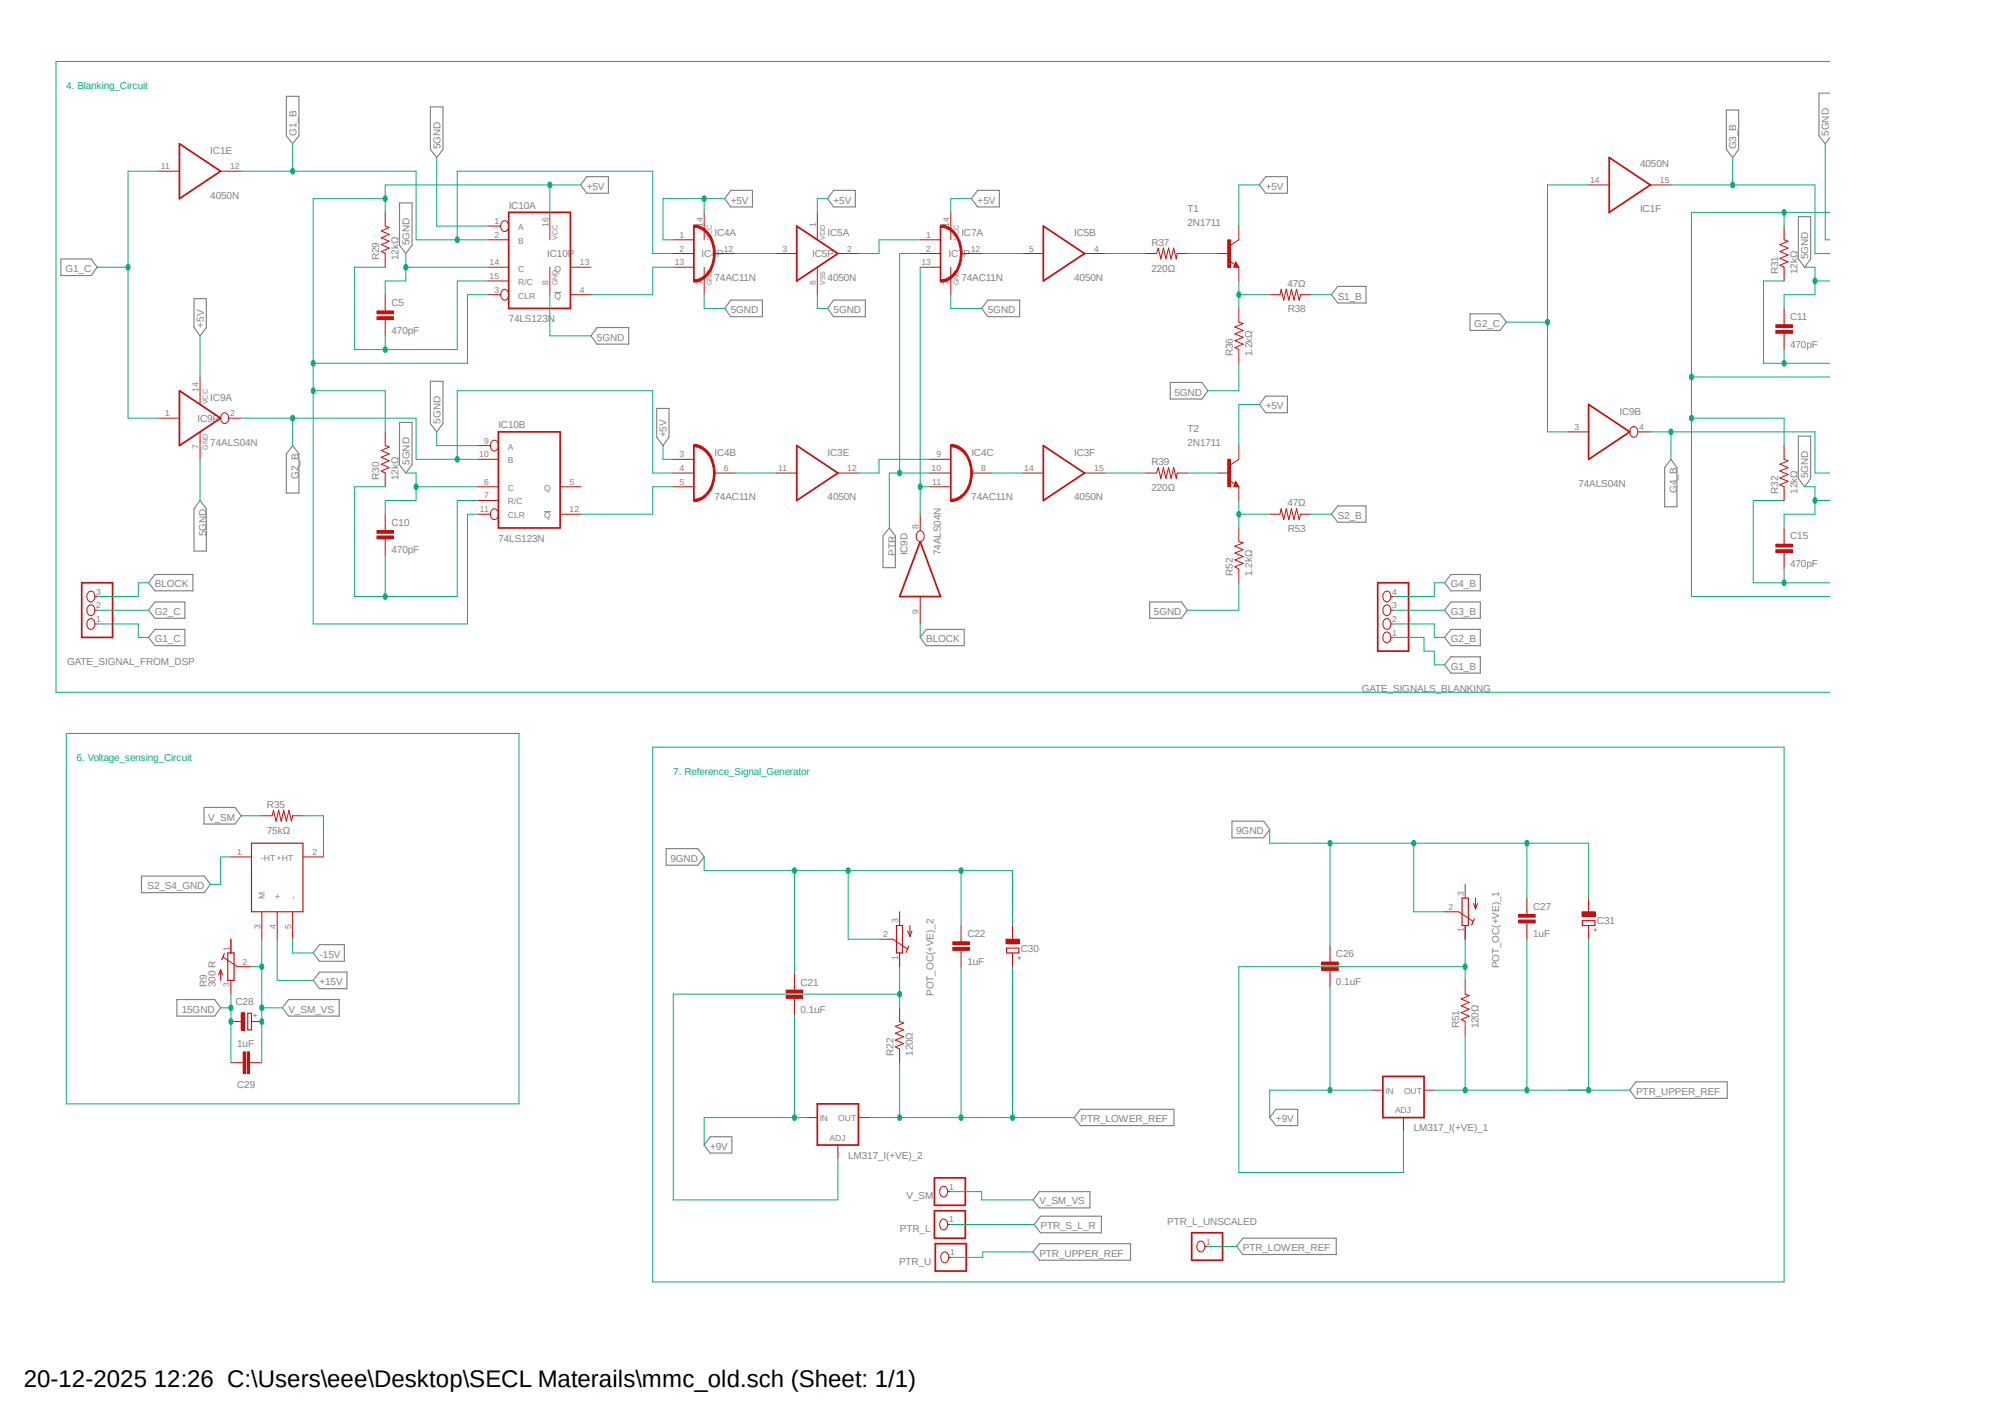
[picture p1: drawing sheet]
<svg xmlns="http://www.w3.org/2000/svg" width="297mm" height="210mm" viewBox="0 0 297 210" stroke-linecap="round" stroke-linejoin="round" font-family="sans-serif">
<path d="M3.5 3.5l267.5 197.2M271 3.5l-267.5 197.2" fill="none" stroke="#fff" stroke-width=".15"/>
<path d="M82.1 43.3h1M80.6 75.8h1" fill="none" stroke="#808080" stroke-width=".15"/>
<g fill="none" stroke="#808080" stroke-width=".17">
<path d="M42.4 14.3h1.9v5.8l-1 1.2-.9-1.2zM63.8 15.8h1.8v6.3l-.9 1.2-.9-1.2zM255.7 16.3h1.9v5.8l-.9 1.2-1-1.2zM271.1 13.8h-1.6v6.3l.9 1.2 .7-.9M9 38.4h4.5l.9 1.2-.9 1.2h-4.5zM59.2 30.1h1.8v6.2l-.9 1.2-.9-1.2zM86.9 26.2h3.2v2.4h-3.2l-.9-1.2zM108.2 28.2h3.3v2.4h-3.3l-.8-1.2zM123.5 28.2h3.2v2.4h-3.2l-.9-1.2zM144.8 28.2h3.2v2.4h-3.2l-.9-1.2zM187.5 26.2h3.2v2.4h-3.2l-.9-1.2zM266.4 32.1h1.8v6.3l-.9 1.2-.9-1.2z"/>
<path d="M28.7 44.2h1.9v4.3l-1 1.2-.9-1.2zM63.8 56.5h1.8v6.2l-.9 1.3-.9-1.3zM88.4 48.5h4.7v2.5h-4.7l-.9-1.3zM108.2 44.4h4.7v2.5h-4.7l-.8-1.2zM123.5 44.4h4.7v2.5h-4.7l-.9-1.2zM146.3 44.4h4.7v2.5h-4.7l-.9-1.2zM173.4 56.6h4.7l.8 1.3-.8 1.2h-4.7zM187.5 58.7h3.2v2.4h-3.2l-.9-1.2zM198.2 42.4h4.2v2.5h-4.2l-1-1.3zM217.8 46.5h4.4l.9 1.2-.9 1.2h-4.4zM29.6 74.1l1 1.3v6.2h-1.9v-6.2zM43.3 66l1 1.2v5.8h-1.9v-5.8z"/>
<path d="M59.2 62.6h1.8v6.2l-.9 1.3-.9-1.3zM97.3 60.5h1.8v4.3l-.9 1.2-.9-1.2zM131.7 78.2l.9 1.2v4.7h-1.8v-4.7zM198.2 74.9h4.2v2.4h-4.2l-1-1.1zM247.5 68l.9 1.3v5.8h-1.8v-5.8zM266.4 64.6h1.8v6.3l-.9 1.2-.9-1.2zM22.9 89.2h4.5v2.4h-4.5l-.9-1.2zM22.9 93.2h4.5v2.4h-4.5l-.9-1.2zM22.9 85.1h5.7v2.4h-5.7l-.9-1.2zM137.2 93.2h5.6v2.4h-5.6l-.9-1.2zM170.3 89.2h4.7l.9 1.2-.9 1.2h-4.7zM214.9 89.2h4.4v2.4h-4.4l-.9-1.2z"/>
<path d="M214.9 93.2h4.4v2.4h-4.4l-.9-1.2zM214.9 85.1h4.4v2.4h-4.4l-.9-1.2zM214.9 97.3h4.4v2.4h-4.4l-.9-1.2zM30.2 119.6h4.6l.9 1.2-.9 1.2h-4.6zM21 129.8h9.3l.9 1.2-.9 1.2h-9.3zM47.3 139.9h3.7v2.5h-3.7l-.9-1.3zM98.7 125.7h4.7l.9 1.2-.9 1.2h-4.7zM182.5 121.6h4.7l.9 1.3-.9 1.2h-4.7zM26.2 148h5.6l.9 1.3-.9 1.2h-5.6zM42.8 148h7.4v2.5h-7.4l-1-1.2zM47.3 144h4.1v2.4h-4.1l-.9-1.2zM105.2 168.4h3.2v2.4h-3.2l-.9-1.2z"/>
<path d="M154 176.5h7.5v2.4h-7.5l-1-1.2zM160.1 164.3h13.8v2.4h-13.8l-1-1.2zM189 164.3h3.2v2.4h-3.2l-.9-1.2zM242.3 160.2h13.6v2.5h-13.6l-.9-1.2zM154 184.2h13.5v2.4h-13.5l-1-1.2zM154.1 180.1h9.1v2.5h-9.1l-.9-1.2zM184.1 183.4h13.9v2.4h-13.9l-.9-1.2z"/>
</g>
<g fill="none" stroke="#c90d0c" stroke-width=".15">
<path d="M57.1 31.5v2l.6 .2-1.2 .5 1.2 .5-1.2 .5 1.2 .5-1.2 .5 1.2 .5-1.2 .6 .6 .2v2.1M72.3 39.6h3.1M72.3 33.5h1.9M72.3 35.5h3.1M74.3 32.9a.59 .59 0 0 1 .8-.1 .59 .59 0 0 1 .3 .7 .62 .62 0 0 1-.6 .8 .62 .62 0 0 1-.6-.8zM81.4 31.5v4M81.4 39.6v4M84.5 39.6h3M169.8 37.5h1.5l.3-.8 .4 1.7 .3-1.7 .4 1.7 .4-1.7 .4 1.7 .4-1.7 .3 1.7 .2-.9h1.5M180.5 37.5h1.5M181.9 35.5h.4v4.1h-.4zM182.2 38.7l.7 .5"/>
<path d="M183 38.8l.5 .8h-.7zM183.5 33.5v2l-1.2 .8M183.5 39.6v2M264.3 33.5v2l.6 .2-1.2 .5 1.2 .5-1.2 .6 1.2 .5-1.2 .5 1.2 .5-1.2 .5 .6 .3v2M29.6 55.8v4.1M55.8 46.9h2.5v.4h-2.5zM55.8 46.1h2.5v.4h-2.5zM57.1 43.6v2.5M57.1 47.3v2.4M72.3 43.6h1.9M72.3 41.6h3.1M74.3 43.1a.59 .59 0 0 1 .8-.2 .59 .59 0 0 1 .3 .7 .62 .62 0 0 1-.6 .9 .62 .62 0 0 1-.6-.9z"/>
<path d="M84.5 43.6h3M183.5 45.7v2l.6 .2-1.2 .5 1.2 .5-1.2 .5 1.2 .6-1.2 .5 1.2 .5-1.2 .5 .6 .3v2M188.1 43.6h1.5l.2-.8 .4 1.6 .3-1.6 .4 1.6 .4-1.6 .4 1.6 .4-1.6 .3 1.6 .3-.8h1.5M263.1 48.9h2.4v.5h-2.4zM263.1 48.1h2.4v.4h-2.4zM264.3 45.7v2.4M264.3 49.3v2.5M23.5 61.9h3.1M29.6 64v4M32.9 61.4a.59 .59 0 0 1 .7-.2 .59 .59 0 0 1 .3 .7 .62 .62 0 0 1-.6 .8 .62 .62 0 0 1-.6-.8zM33.9 61.9h1.8M55.8 79.4h2.5v.4h-2.5z"/>
<path d="M55.8 78.6h2.5v.4h-2.5zM57.1 64v2l.6 .2-1.2 .5 1.2 .5-1.2 .5 1.2 .5-1.2 .5 1.2 .6-1.2 .5 .6 .3v2M57.1 76.2v2.4M57.1 79.8v2.5M70.8 76.2h1.8M70.8 72.1h3M70.8 66h1.8M70.8 68h3M70.8 74.1h3M72.8 65.4a.59 .59 0 0 1 .8-.1 .59 .59 0 0 1 .2 .7 .62 .62 0 0 1-.6 .8 .62 .62 0 0 1-.6-.8zM72.8 75.6a.59 .59 0 0 1 .8-.1 .59 .59 0 0 1 .2 .7 .62 .62 0 0 1-.6 .8 .62 .62 0 0 1-.6-.8zM83 76.2h3"/>
<path d="M83 72.1h3M135.9 78.9a.59 .59 0 0 1 .7-.2 .59 .59 0 0 1 .3 .7 .62 .62 0 0 1-.6 .8 .62 .62 0 0 1-.6-.8zM136.3 76.2v2.4M169.8 70.1h1.5l.3-.8 .4 1.6 .3-1.6 .4 1.6 .4-1.6 .4 1.6 .4-1.6 .3 1.6 .2-.8h1.5M180.5 70.1h1.5M181.9 68h.4v4.1h-.4zM182.2 71.2l.7 .5M183 71.3l.5 .8h-.7zM183.5 66v2l-1.2 .8M183.5 72.1v2M183.5 78.2v2l.6 .2-1.2 .5 1.2 .5-1.2 .5 1.2 .5-1.2 .5 1.2 .5-1.2 .5 .6 .4v2M188.1 76.2h1.5l.2-.8 .4 1.6 .3-1.6 .4 1.6 .4-1.6 .4 1.6 .4-1.6 .3 1.6 .3-.8h1.5"/>
<path d="M232.3 64h3M241.6 63.4a.59 .59 0 0 1 .7-.1 .59 .59 0 0 1 .3 .7 .62 .62 0 0 1-.6 .8 .62 .62 0 0 1-.6-.8zM242.6 64h1.9M264.3 66v2l.6 .2-1.2 .5 1.2 .6-1.2 .5 1.2 .5-1.2 .5 1.2 .5-1.2 .5 .6 .3v2M264.3 78.2v2.4M136.3 88.3v4.1M263.1 81.4h2.4v.4h-2.4zM263.1 80.6h2.4v.4h-2.4zM264.3 81.8v2.5M34.2 126.9h3.1M34.2 139.1v2M38.8 135v4.1"/>
<path d="M41.1 135v4.1M43.3 135v4.1M44.9 126.9h3M214 135h2.1l2.1 1.4M217 131v2M217 137.1v2M218.3 133.8l.3 .8M218.6 133v1.6M218.9 133.8l-.3 .8M225 136.3h2.4v.4h-2.4zM225 135.4h2.4v.4h-2.4zM226.2 133v2.5"/>
<path d="M226.2 136.7v2.4M32.7 143.6v1.6M32.7 143.6l-.3 .8M32.7 143.6l.3 .8M33.1 141.8l2.1 1.4h2.1M34.2 145.2v2M195.8 143.3h2.4v.4h-2.4zM195.8 142.5h2.4v.4h-2.4zM197 140.1v2.4M197 143.7v2.4M217 145.2v2l.6 .2-1.1 .6 1.1 .5-1.1 .5 1.1 .5-1.1 .5 1.1 .5-1.1 .5 .5 .3v2M203.3 161.5h1.6"/>
<path d="M207.9 165.5v2.1M210.9 161.5h1.6"/>
</g>
<path d="M183 39.2l.1 .2h-.2l.1-.4 .4 .5h-.5M183 71.7l.1 .2h-.2l.1-.4 .4 .5h-.5M37.3 124.9h7.6v10.1h-7.6zM216.6 133h.9v4.1h-.9zM218.4 136.1l-.4 .9M33.2 141.2l-.3 1M33.7 141.1h1v4.1h-1z" fill="none" stroke="#c90d0c" stroke-width=".17"/>
<g fill="none" stroke="#c90d0c" stroke-width=".42">
<path d="M182.1 35.5v4.1M55.8 47.1h2.5M55.8 46.3h2.5M263.1 49.1h2.4M263.1 48.3h2.4M55.8 79.6h2.5M55.8 78.8h2.5M182.1 68v4.1M263.1 81.6h2.4M263.1 80.8h2.4M225 136.5h2.4M225 135.6h2.4"/>
<path d="M195.8 143.5h2.4M195.8 142.7h2.4"/>
</g>
<path d="M75.4 31.5h9.1v14.2h-9.1zM102.8 33.5v8.1M26.6 57.9l6.1 4-6.1 4.1zM235.3 59.9l6.1 4.1-6.1 4zM73.8 64h9.2v14.2h-9.2zM136.3 80.2l3 8.1h-6zM204.9 159.4h6v6.1h-6z" fill="none" stroke="#c90d0c" stroke-width=".25"/>
<path d="M102.8 33.3a3.2 3.2 0 0 1 2.9 2.5 5.1 5.1 0 0 1-1.3 5.4l-.6 .4-.7 .2h-.3v-.4a3.2 3.2 0 0 0 2.8-3 4.4 4.4 0 0 0-1.5-4.4l-.7-.3h-.6z" fill-rule="evenodd" fill="#c90d0c"/>
<path d="M99.7 35.5h3.1M99.7 37.5h3.1M99.7 39.6h3.1M102.8 33.3a3.2 3.2 0 0 1 2.9 2.5 5.1 5.1 0 0 1-1.3 5.4l-.6 .4-.7 .2h-.3v-.4a3.2 3.2 0 0 0 2.8-3 4.4 4.4 0 0 0-1.5-4.4l-.7-.3h-.6zM105.8 37.5h3.1" fill="none" stroke="#c90d0c" stroke-width=".15"/>
<path d="M102.8 66v8.1" fill="none" stroke="#c90d0c" stroke-width=".25"/>
<path d="M102.8 65.8a3.2 3.2 0 0 1 2.9 2.5 5.1 5.1 0 0 1-1.3 5.4l-1.3 .6h-.3v-.3a3.2 3.2 0 0 0 2.8-3.1 4.4 4.4 0 0 0-1.5-4.4l-.7-.2-.6-.1z" fill-rule="evenodd" fill="#c90d0c"/>
<path d="M99.7 68h3.1M99.7 70.1h3.1M99.7 72.1h3.1M102.8 65.8a3.2 3.2 0 0 1 2.9 2.5 5.1 5.1 0 0 1-1.3 5.4l-1.3 .6h-.3v-.3a3.2 3.2 0 0 0 2.8-3.1 4.4 4.4 0 0 0-1.5-4.4l-.7-.2-.6-.1zM105.8 70.1h3.1" fill="none" stroke="#c90d0c" stroke-width=".15"/>
<path d="M140.8 66v8.1" fill="none" stroke="#c90d0c" stroke-width=".25"/>
<path d="M140.8 65.8a3.2 3.2 0 0 1 3 2.5 5.1 5.1 0 0 1-1.3 5.4l-.6 .4-.7 .2h-.4v-.3a3.2 3.2 0 0 0 2.9-3.1 4.3 4.3 0 0 0-1.6-4.4l-.6-.2-.7-.1z" fill-rule="evenodd" fill="#c90d0c"/>
<path d="M137.8 68h3M137.8 70.1h3M137.8 72.1h3M140.8 65.8a3.2 3.2 0 0 1 3 2.5 5.1 5.1 0 0 1-1.3 5.4l-.6 .4-.7 .2h-.4v-.3a3.2 3.2 0 0 0 2.9-3.1 4.3 4.3 0 0 0-1.6-4.4l-.6-.2-.7-.1zM143.9 70.1h3" fill="none" stroke="#c90d0c" stroke-width=".15"/>
<path d="M139.3 33.5v8.1" fill="none" stroke="#c90d0c" stroke-width=".25"/>
<path d="M139.3 33.3a3.2 3.2 0 0 1 2.9 2.5 5.1 5.1 0 0 1-1.3 5.4l-.6 .4-.6 .2h-.4v-.4a3.2 3.2 0 0 0 2.9-3 4.3 4.3 0 0 0-1.6-4.4l-.6-.3h-.7z" fill-rule="evenodd" fill="#c90d0c"/>
<g fill="none" stroke="#c90d0c" stroke-width=".15">
<path d="M23.5 25.4h3.1M32.7 25.4h3M104.3 31.5v4M104.3 39.6v4M115 37.5h3M121.1 31.5v4M121.1 39.6v4M124.1 37.5h3.1M136.3 35.5h3M136.3 37.5h3M136.3 39.6h3M139.3 33.3a3.2 3.2 0 0 1 2.9 2.5 5.1 5.1 0 0 1-1.3 5.4l-.6 .4-.6 .2h-.4v-.4a3.2 3.2 0 0 0 2.9-3 4.3 4.3 0 0 0-1.6-4.4l-.6-.3h-.7z"/>
<path d="M140.8 31.5v4M140.8 39.6v4M142.4 37.5h3M151.5 37.5h3.1M160.7 37.5h3M235.3 27.4h3.1M244.5 27.4h3M115 70.1h3M124.1 70.1h3.1M151.5 70.1h3.1M160.7 70.1h3M13 91.9a.59 .59 0 0 1 .8-.2 .59 .59 0 0 1 .3 .7 .62 .62 0 0 1-.6 .8 .62 .62 0 0 1-.6-.8z"/>
<path d="M13 89.8a.59 .59 0 0 1 .8-.1 .59 .59 0 0 1 .3 .7 .62 .62 0 0 1-.6 .8 .62 .62 0 0 1-.6-.8zM13 87.8a.59 .59 0 0 1 .8-.2 .59 .59 0 0 1 .3 .7 .62 .62 0 0 1-.6 .9 .62 .62 0 0 1-.6-.9zM14.1 92.4h.3M14.1 90.4h.3M14.1 88.3h.3M205 93.8a.59 .59 0 0 1 .8-.1 .59 .59 0 0 1 .2 .7 .62 .62 0 0 1-.6 .8 .62 .62 0 0 1-.5-.8zM205 91.9a.59 .59 0 0 1 .8-.2 .59 .59 0 0 1 .2 .7 .62 .62 0 0 1-.6 .8 .62 .62 0 0 1-.5-.8zM205 89.8a.59 .59 0 0 1 .8-.1 .59 .59 0 0 1 .2 .7 .62 .62 0 0 1-.6 .8 .62 .62 0 0 1-.5-.8zM205 87.8a.59 .59 0 0 1 .8-.2 .59 .59 0 0 1 .2 .7 .62 .62 0 0 1-.6 .9 .62 .62 0 0 1-.5-.9zM206 92.4h.4M206 90.4h.4M206 88.3h.4"/>
<path d="M206 94.4h.4M38.8 120.8h1.5l.2-.8 .4 1.6 .4-1.6 .4 1.6 .3-1.6 .4 1.6 .4-1.6 .4 1.6 .1-.8h1.6M130.2 139.1h2l2.2 1.4M133.3 135v2.1M134.5 137.9l.3 .8M134.8 137.1v1.6M135.1 137.9l-.3 .8M141.1 139.5h2.5v.4h-2.5zM142.4 137.1v2.4M116.5 147.4h2.4v.5h-2.4zM116.5 146.6h2.4v.5h-2.4zM117.7 144.2v2.4"/>
<path d="M117.7 147.9v2.4M133.3 141.1v2.1M133.3 149.3v2l.6 .2-1.3 .5 1.3 .5-1.3 .5 1.3 .5-1.3 .6 1.3 .5-1.3 .5 .7 .3v2M141.1 140.3h2.5v.5h-2.5zM142.4 140.7v2.5M119.5 165.5h1.6M124.1 169.6v2M127.2 165.5h1.5M139.4 175.9a.59 .59 0 0 1 .7-.1 .59 .59 0 0 1 .3 .7 .62 .62 0 0 1-.6 .8 .62 .62 0 0 1-.6-.8zM140.4 176.5h.3M139.4 180.8a.59 .59 0 0 1 .7-.1 .59 .59 0 0 1 .3 .7 .62 .62 0 0 1-.6 .8 .62 .62 0 0 1-.6-.8zM139.5 185.7a.59 .59 0 0 1 .8-.2 .59 .59 0 0 1 .2 .7 .62 .62 0 0 1-.5 .8 .62 .62 0 0 1-.6-.8z"/>
<path d="M140.4 181.4h.3M140.5 186.2h.3"/>
</g>
<path d="M26.6 21.3l6.1 4.1-6.1 4zM118 33.5l6.1 4-6.1 4.1zM154.6 33.5l6.1 4-6.1 4.1zM238.4 23.3l6.1 4.1-6.1 4.1zM118 66l6.1 4.1-6.1 4zM154.6 66l6.1 4.1-6.1 4zM12.1 86.3h4.6v8.1h-4.6zM204.1 86.3h4.6v10.1h-4.6zM121.1 163.5h6.1v6.1h-6.1zM138.4 174.5h4.6v4h-4.6zM138.4 179.3h4.6v4.1h-4.6zM138.6 184.2h4.5v4.1h-4.5z" fill="none" stroke="#c90d0c" stroke-width=".25"/>
<path d="M132.8 137.1h.9v4h-.9zM134.6 140.1l-.4 1M149.1 140.4h1.8v.7h-1.8z" fill="none" stroke="#c90d0c" stroke-width=".17"/>
<path d="M141.1 139.7h2.5M116.5 147.7h2.4M116.5 146.9h2.4M141.1 140.5h2.5" fill="none" stroke="#c90d0c" stroke-width=".42"/>
<path d="M149 139.1h2v.7h-2z" fill-rule="evenodd" fill="#c90d0c"/>
<path d="M149 139.1h2v.7h-2zM150 137.1v2M150 141.1v2.1" fill="none" stroke="#c90d0c" stroke-width=".15"/>
<path d="M36.7 150.1h.6v2.4h-.6z" fill="none" stroke="#c90d0c" stroke-width=".17"/>
<path d="M35.7 150h.5v2.6h-.5z" fill-rule="evenodd" fill="#c90d0c"/>
<path d="M34.2 151.3h1.5M34.2 157.4h1.8M35.7 150h.5v2.6h-.5zM36 155.8h.4v3.2h-.4zM36.6 155.8h.4v3.2h-.4zM37 157.4h1.8M37.3 151.3h1.5" fill="none" stroke="#c90d0c" stroke-width=".15"/>
<path d="M36.2 155.8v3.2M36.8 155.8v3.2" fill="none" stroke="#c90d0c" stroke-width=".34"/>
<path d="M234.4 136.4h1.9v.7h-1.9z" fill="none" stroke="#c90d0c" stroke-width=".17"/>
<path d="M234.4 135h1.9v.7h-1.9z" fill-rule="evenodd" fill="#c90d0c"/>
<path d="M234.4 135h1.9v.7h-1.9zM235.3 133v2M235.3 137.1v2M177.5 184.1a.59 .59 0 0 1 .7-.2 .59 .59 0 0 1 .3 .7 .62 .62 0 0 1-.6 .8 .62 .62 0 0 1-.6-.8zM178.5 184.6h.3" fill="none" stroke="#c90d0c" stroke-width=".15"/>
<path d="M176.5 182.6h4.6v4h-4.6z" fill="none" stroke="#c90d0c" stroke-width=".25"/>
<path d="M60.1 37.5v4.1h-3v2M60.1 39.6h12.2M64.7 23.3v10.2h7.6M29.6 68v6.1" fill="none" stroke="#0dab76" stroke-width=".15"/>
<path d="M60 39.2a.38 .38 0 0 1 .4 .4 .38 .38 0 0 1-.4 .4 .55 .55 0 0 1 0-.8z" fill-rule="evenodd" fill="#0dab76"/>
<path d="M60 39.2a.38 .38 0 0 1 .4 .4 .38 .38 0 0 1-.4 .4 .55 .55 0 0 1 0-.8zM60.1 70.1h1.5v4h-4.5v2.1M61.6 72.1h9.2M64.7 64v2h6.1" fill="none" stroke="#0dab76" stroke-width=".15"/>
<path d="M61.5 71.7a.38 .38 0 0 1 .4 .4 .38 .38 0 0 1-.4 .4 .55 .55 0 0 1 0-.8z" fill-rule="evenodd" fill="#0dab76"/>
<path d="M267.3 39.6h1.6v4h-4.6v2.1M270.4 21.3v14.2h.7M81.4 43.6v6.1h6.1M104.3 43.6v2.1h3.1M121.1 43.6v2.1h1.5M140.8 43.6v2.1h4.6M183.5 53.8v4.1h-4.6M268.9 41.6h2.2M61.5 71.7a.38 .38 0 0 1 .4 .4 .38 .38 0 0 1-.4 .4 .55 .55 0 0 1 0-.8zM183.5 86.3v4.1h-7.6" fill="none" stroke="#0dab76" stroke-width=".15"/>
<path d="M268.7 41.2a.38 .38 0 0 1 .5 .4 .38 .38 0 0 1-.5 .4 .55 .55 0 0 1 0-.8z" fill-rule="evenodd" fill="#0dab76"/>
<path d="M268.7 41.2a.38 .38 0 0 1 .5 .4 .38 .38 0 0 1-.5 .4 .55 .55 0 0 1 0-.8zM267.3 72.1h1.6v4.1h-4.6v2M268.9 74.1h2.2" fill="none" stroke="#0dab76" stroke-width=".15"/>
<path d="M268.7 73.8a.38 .38 0 0 1 .5 .3 .38 .38 0 0 1-.5 .4 .55 .55 0 0 1 0-.7z" fill-rule="evenodd" fill="#0dab76"/>
<path d="M57.1 29.4h-10.7v63h22.9v-16.2h1.5M29.6 49.7v6.1M72.3 43.6h-3v10.2h-22.9M268.7 73.8a.38 .38 0 0 1 .5 .3 .38 .38 0 0 1-.5 .4 .55 .55 0 0 1 0-.7z" fill="none" stroke="#0dab76" stroke-width=".15"/>
<path d="M46.2 53.4a.38 .38 0 0 1 .5 .4 .38 .38 0 0 1-.5 .4 .55 .55 0 0 1 0-.8z" fill-rule="evenodd" fill="#0dab76"/>
<path d="M46.2 53.4a.38 .38 0 0 1 .5 .4 .38 .38 0 0 1-.5 .4 .55 .55 0 0 1 0-.8zM46.4 57.9h10.7v6.1" fill="none" stroke="#0dab76" stroke-width=".15"/>
<path d="M46.2 57.5a.38 .38 0 0 1 .5 .4 .38 .38 0 0 1-.5 .3 .55 .55 0 0 1 0-.7z" fill-rule="evenodd" fill="#0dab76"/>
<path d="M86 27.4h-28.9v4.1M46.2 57.5a.38 .38 0 0 1 .5 .4 .38 .38 0 0 1-.5 .3 .55 .55 0 0 1 0-.7z" fill="none" stroke="#0dab76" stroke-width=".15"/>
<path d="M56.9 29.1a.38 .38 0 0 1 .5 .3 .38 .38 0 0 1-.5 .4 .55 .55 0 0 1 0-.7z" fill-rule="evenodd" fill="#0dab76"/>
<path d="M56.9 29.1a.38 .38 0 0 1 .5 .3 .38 .38 0 0 1-.5 .4 .55 .55 0 0 1 0-.7zM81.4 27.4v4.1" fill="none" stroke="#0dab76" stroke-width=".15"/>
<path d="M81.3 27a.38 .38 0 0 1 .4 .4 .38 .38 0 0 1-.4 .4 .55 .55 0 0 1 0-.8z" fill-rule="evenodd" fill="#0dab76"/>
<path d="M81.3 27a.38 .38 0 0 1 .4 .4 .38 .38 0 0 1-.4 .4 .55 .55 0 0 1 0-.8zM104.3 29.4v2.1M107.4 29.4h-9.2v6.1h1.5" fill="none" stroke="#0dab76" stroke-width=".15"/>
<path d="M104.2 29.1a.38 .38 0 0 1 .4 .3 .38 .38 0 0 1-.4 .4 .55 .55 0 0 1 0-.7z" fill-rule="evenodd" fill="#0dab76"/>
<path d="M104.2 29.1a.38 .38 0 0 1 .4 .3 .38 .38 0 0 1-.4 .4 .55 .55 0 0 1 0-.7zM143.9 29.4h-3.1v2.1M186.6 27.4h-3.1v6.1M264.3 31.5h-13.7v56.8h20.5M186.6 59.9h-3.1v6.1M250.6 55.8h20.5M98.2 66v2h1.5" fill="none" stroke="#0dab76" stroke-width=".15"/>
<path d="M250.4 55.5a.38 .38 0 0 1 .5 .3 .38 .38 0 0 1-.5 .4 .55 .55 0 0 1 0-.7z" fill-rule="evenodd" fill="#0dab76"/>
<path d="M250.4 55.5a.38 .38 0 0 1 .5 .3 .38 .38 0 0 1-.5 .4 .55 .55 0 0 1 0-.7zM250.6 61.9h13.7v4.1" fill="none" stroke="#0dab76" stroke-width=".15"/>
<path d="M250.4 61.6a.38 .38 0 0 1 .5 .3 .38 .38 0 0 1-.5 .4 .55 .55 0 0 1 0-.7z" fill-rule="evenodd" fill="#0dab76"/>
<path d="M271.1 31.5h-6.8v2M250.4 61.6a.38 .38 0 0 1 .5 .3 .38 .38 0 0 1-.5 .4 .55 .55 0 0 1 0-.7z" fill="none" stroke="#0dab76" stroke-width=".15"/>
<path d="M264.1 31.1a.38 .38 0 0 1 .5 .4 .38 .38 0 0 1-.5 .3 .55 .55 0 0 1 0-.7z" fill-rule="evenodd" fill="#0dab76"/>
<path d="M122.6 29.4h-1.5v2.1M264.1 31.1a.38 .38 0 0 1 .5 .4 .38 .38 0 0 1-.5 .3 .55 .55 0 0 1 0-.7zM32.7 149.3h1.5M34.2 147.2v4.1" fill="none" stroke="#0dab76" stroke-width=".15"/>
<path d="M34.1 148.9a.38 .38 0 0 1 .4 .4 .38 .38 0 0 1-.4 .3 .55 .55 0 0 1 0-.7z" fill-rule="evenodd" fill="#0dab76"/>
<path d="M34.1 148.9a.38 .38 0 0 1 .4 .4 .38 .38 0 0 1-.4 .3 .55 .55 0 0 1 0-.7zM34.2 151.3v6.1" fill="none" stroke="#0dab76" stroke-width=".15"/>
<path d="M34.1 150.9a.38 .38 0 0 1 .4 .4 .38 .38 0 0 1-.4 .4 .55 .55 0 0 1 0-.8z" fill-rule="evenodd" fill="#0dab76"/>
<path d="M104.3 126.9v2h38.1M125.6 128.9v10.2h4.6M34.1 150.9a.38 .38 0 0 1 .4 .4 .38 .38 0 0 1-.4 .4 .55 .55 0 0 1 0-.8z" fill="none" stroke="#0dab76" stroke-width=".15"/>
<path d="M125.5 128.6a.38 .38 0 0 1 .4 .3 .38 .38 0 0 1-.4 .4 .55 .55 0 0 1 0-.7z" fill-rule="evenodd" fill="#0dab76"/>
<path d="M117.7 128.9v15.3M125.5 128.6a.38 .38 0 0 1 .4 .3 .38 .38 0 0 1-.4 .4 .55 .55 0 0 1 0-.7zM142.4 128.9v8.2" fill="none" stroke="#0dab76" stroke-width=".15"/>
<path d="M117.5 128.6a.38 .38 0 0 1 .5 .3 .38 .38 0 0 1-.5 .4 .55 .55 0 0 1 0-.7z" fill-rule="evenodd" fill="#0dab76"/>
<path d="M117.5 128.6a.38 .38 0 0 1 .5 .3 .38 .38 0 0 1-.5 .4 .55 .55 0 0 1 0-.7zM142.4 128.9h7.6v8.2" fill="none" stroke="#0dab76" stroke-width=".15"/>
<path d="M142.2 128.6a.38 .38 0 0 1 .5 .3 .38 .38 0 0 1-.5 .4 .55 .55 0 0 1 0-.7z" fill-rule="evenodd" fill="#0dab76"/>
<path d="M142.2 128.6a.38 .38 0 0 1 .5 .3 .38 .38 0 0 1-.5 .4 .55 .55 0 0 1 0-.7zM188.1 122.9v2h38.1M209.4 124.9v10.1h4.6" fill="none" stroke="#0dab76" stroke-width=".15"/>
<path d="M209.3 124.5a.38 .38 0 0 1 .4 .4 .38 .38 0 0 1-.4 .4 .55 .55 0 0 1 0-.8z" fill-rule="evenodd" fill="#0dab76"/>
<path d="M197 124.9v15.2M209.3 124.5a.38 .38 0 0 1 .4 .4 .38 .38 0 0 1-.4 .4 .55 .55 0 0 1 0-.8zM226.2 124.9v8.1" fill="none" stroke="#0dab76" stroke-width=".15"/>
<path d="M196.9 124.5a.38 .38 0 0 1 .4 .4 .38 .38 0 0 1-.4 .4 .55 .55 0 0 1 0-.8z" fill-rule="evenodd" fill="#0dab76"/>
<path d="M196.9 124.5a.38 .38 0 0 1 .4 .4 .38 .38 0 0 1-.4 .4 .55 .55 0 0 1 0-.8zM226.2 124.9h9.1v8.1" fill="none" stroke="#0dab76" stroke-width=".15"/>
<path d="M226 124.5a.38 .38 0 0 1 .5 .4 .38 .38 0 0 1-.5 .4 .55 .55 0 0 1 0-.8z" fill-rule="evenodd" fill="#0dab76"/>
<path d="M99.7 39.6h-3v4h-9.2M108.9 37.5h6.1M136.3 35.5h-6.1v2h-3M145.4 37.5h6.1M163.7 37.5h6.1M175.9 37.5h4.6M183.5 43.6h4.6M183.5 41.6v4.1M226 124.5a.38 .38 0 0 1 .5 .4 .38 .38 0 0 1-.5 .4 .55 .55 0 0 1 0-.8z" fill="none" stroke="#0dab76" stroke-width=".15"/>
<path d="M183.4 43.3a.38 .38 0 0 1 .4 .3 .38 .38 0 0 1-.4 .4 .55 .55 0 0 1 0-.7z" fill-rule="evenodd" fill="#0dab76"/>
<path d="M183.4 43.3a.38 .38 0 0 1 .4 .3 .38 .38 0 0 1-.4 .4 .55 .55 0 0 1 0-.7zM163.7 70.1h6.1M175.9 70.1h4.6M183.5 74.1v4.1M183.5 76.2h4.6" fill="none" stroke="#0dab76" stroke-width=".15"/>
<path d="M183.4 75.8a.38 .38 0 0 1 .4 .4 .38 .38 0 0 1-.4 .3 .55 .55 0 0 1 0-.7z" fill-rule="evenodd" fill="#0dab76"/>
<path d="M57.1 39.6h-4.6v12.2h15.2v-10.2h4.6M57.1 49.7v2.1M99.7 72.1h-3v4.1h-10.7M108.9 70.1h6.1M137.8 68h-7.6v2.1h-3M146.9 70.1h4.6M183.4 75.8a.38 .38 0 0 1 .4 .4 .38 .38 0 0 1-.4 .3 .55 .55 0 0 1 0-.7z" fill="none" stroke="#0dab76" stroke-width=".15"/>
<path d="M56.9 51.4a.38 .38 0 0 1 .5 .4 .38 .38 0 0 1-.5 .3 .55 .55 0 0 1 0-.7z" fill-rule="evenodd" fill="#0dab76"/>
<path d="M56.9 51.4a.38 .38 0 0 1 .5 .4 .38 .38 0 0 1-.5 .3 .55 .55 0 0 1 0-.7zM57.1 72.1h-4.6v16.2h15.2v-14.2h3.1M57.1 82.3v6" fill="none" stroke="#0dab76" stroke-width=".15"/>
<path d="M56.9 88a.38 .38 0 0 1 .5 .3 .38 .38 0 0 1-.5 .4 .55 .55 0 0 1 0-.7z" fill-rule="evenodd" fill="#0dab76"/>
<path d="M136.3 37.5h-3v32.6M137.8 70.1h-6.1v8.1M56.9 88a.38 .38 0 0 1 .5 .3 .38 .38 0 0 1-.5 .4 .55 .55 0 0 1 0-.7z" fill="none" stroke="#0dab76" stroke-width=".15"/>
<path d="M133.1 69.7a.38 .38 0 0 1 .5 .4 .38 .38 0 0 1-.5 .3 .55 .55 0 0 1 0-.7z" fill-rule="evenodd" fill="#0dab76"/>
<path d="M271.1 9.1h-262.8v93.4h262.8M194.2 43.6h3M264.3 41.6h-3.1v12.2h9.9M264.3 51.8v2M133.1 69.7a.38 .38 0 0 1 .5 .4 .38 .38 0 0 1-.5 .3 .55 .55 0 0 1 0-.7zM194.2 76.2h3M35.7 120.8h3.1" fill="none" stroke="#0dab76" stroke-width=".15"/>
<path d="M264.1 53.4a.38 .38 0 0 1 .5 .4 .38 .38 0 0 1-.5 .4 .55 .55 0 0 1 0-.8z" fill-rule="evenodd" fill="#0dab76"/>
<path d="M264.1 53.4a.38 .38 0 0 1 .5 .4 .38 .38 0 0 1-.5 .4 .55 .55 0 0 1 0-.8zM264.3 74.1h-4.6v12.2h11.4M264.3 84.3v2" fill="none" stroke="#0dab76" stroke-width=".15"/>
<path d="M264.1 85.9a.38 .38 0 0 1 .5 .4 .38 .38 0 0 1-.5 .4 .55 .55 0 0 1 0-.8z" fill-rule="evenodd" fill="#0dab76"/>
<path d="M264.1 85.9a.38 .38 0 0 1 .5 .4 .38 .38 0 0 1-.5 .4 .55 .55 0 0 1 0-.8zM38.8 139.1v10.2h3M37.3 143.2h1.5" fill="none" stroke="#0dab76" stroke-width=".15"/>
<path d="M38.6 142.8a.38 .38 0 0 1 .5 .4 .38 .38 0 0 1-.5 .3 .55 .55 0 0 1 0-.7z" fill-rule="evenodd" fill="#0dab76"/>
<path d="M38.6 142.8a.38 .38 0 0 1 .5 .4 .38 .38 0 0 1-.5 .3 .55 .55 0 0 1 0-.7zM38.8 149.3v2" fill="none" stroke="#0dab76" stroke-width=".15"/>
<path d="M38.6 148.9a.38 .38 0 0 1 .5 .4 .38 .38 0 0 1-.5 .3 .55 .55 0 0 1 0-.7z" fill-rule="evenodd" fill="#0dab76"/>
<path d="M38.6 148.9a.38 .38 0 0 1 .5 .4 .38 .38 0 0 1-.5 .3 .55 .55 0 0 1 0-.7zM38.8 151.3v6.1" fill="none" stroke="#0dab76" stroke-width=".15"/>
<path d="M38.6 150.9a.38 .38 0 0 1 .5 .4 .38 .38 0 0 1-.5 .4 .55 .55 0 0 1 0-.8z" fill-rule="evenodd" fill="#0dab76"/>
<path d="M9.8 108.6h67.1v54.9h-67.1zM44.9 120.8h3v6.1M217 139.1v6.1M38.6 150.9a.38 .38 0 0 1 .5 .4 .38 .38 0 0 1-.5 .4 .55 .55 0 0 1 0-.8zM217 143.2h-33.5v30.5h24.4v-6.1M140.7 176.5h4.7v1.2h7.6" fill="none" stroke="#0dab76" stroke-width=".15"/>
<path d="M216.9 142.8a.38 .38 0 0 1 .4 .4 .38 .38 0 0 1-.4 .3 .55 .55 0 0 1 0-.7z" fill-rule="evenodd" fill="#0dab76"/>
<path d="M96.7 110.7h167.6v79.2h-167.6zM197 146.1v15.4M216.9 142.8a.38 .38 0 0 1 .4 .4 .38 .38 0 0 1-.4 .3 .55 .55 0 0 1 0-.7zM203.3 161.5h-15.2v4" fill="none" stroke="#0dab76" stroke-width=".15"/>
<path d="M196.9 161.1a.38 .38 0 0 1 .4 .4 .38 .38 0 0 1-.4 .3 .55 .55 0 0 1 0-.7z" fill-rule="evenodd" fill="#0dab76"/>
<path d="M117.7 150.3v15.2M119.5 165.5h-15.2v4.1M196.9 161.1a.38 .38 0 0 1 .4 .4 .38 .38 0 0 1-.4 .3 .55 .55 0 0 1 0-.7z" fill="none" stroke="#0dab76" stroke-width=".15"/>
<path d="M117.5 165.2a.38 .38 0 0 1 .5 .3 .38 .38 0 0 1-.5 .4 .55 .55 0 0 1 0-.7z" fill-rule="evenodd" fill="#0dab76"/>
<path d="M133.3 143.2v6.1M133.3 147.2h-33.6v30.5h24.4v-6.1M117.5 165.2a.38 .38 0 0 1 .5 .3 .38 .38 0 0 1-.5 .4 .55 .55 0 0 1 0-.7z" fill="none" stroke="#0dab76" stroke-width=".15"/>
<path d="M133.1 146.9a.38 .38 0 0 1 .5 .3 .38 .38 0 0 1-.5 .4 .55 .55 0 0 1 0-.7z" fill-rule="evenodd" fill="#0dab76"/>
<path d="M133.1 146.9a.38 .38 0 0 1 .5 .3 .38 .38 0 0 1-.5 .4 .55 .55 0 0 1 0-.7zM217 153.3v8.2M212.5 161.5h22.8" fill="none" stroke="#0dab76" stroke-width=".15"/>
<path d="M216.9 161.1a.38 .38 0 0 1 .4 .4 .38 .38 0 0 1-.4 .3 .55 .55 0 0 1 0-.7z" fill-rule="evenodd" fill="#0dab76"/>
<path d="M226.2 139.1v22.4M216.9 161.1a.38 .38 0 0 1 .4 .4 .38 .38 0 0 1-.4 .3 .55 .55 0 0 1 0-.7z" fill="none" stroke="#0dab76" stroke-width=".15"/>
<path d="M226 161.1a.38 .38 0 0 1 .5 .4 .38 .38 0 0 1-.5 .3 .55 .55 0 0 1 0-.7z" fill-rule="evenodd" fill="#0dab76"/>
<path d="M235.3 139.1v22.4h-3M226 161.1a.38 .38 0 0 1 .5 .4 .38 .38 0 0 1-.5 .3 .55 .55 0 0 1 0-.7z" fill="none" stroke="#0dab76" stroke-width=".15"/>
<path d="M235.2 161.1a.38 .38 0 0 1 .4 .4 .38 .38 0 0 1-.4 .3 .55 .55 0 0 1 0-.7z" fill-rule="evenodd" fill="#0dab76"/>
<path d="M133.3 157.4v8.1M128.7 165.5h13.7M235.2 161.1a.38 .38 0 0 1 .4 .4 .38 .38 0 0 1-.4 .3 .55 .55 0 0 1 0-.7zM235.3 161.5h6.1M153 185.4h-7.4v.8h-4.8" fill="none" stroke="#0dab76" stroke-width=".15"/>
<path d="M133.1 165.2a.38 .38 0 0 1 .5 .3 .38 .38 0 0 1-.5 .4 .55 .55 0 0 1 0-.7z" fill-rule="evenodd" fill="#0dab76"/>
<path d="M142.4 143.2v22.3h16.7M133.1 165.2a.38 .38 0 0 1 .5 .3 .38 .38 0 0 1-.5 .4 .55 .55 0 0 1 0-.7z" fill="none" stroke="#0dab76" stroke-width=".15"/>
<path d="M142.2 165.2a.38 .38 0 0 1 .5 .3 .38 .38 0 0 1-.5 .4 .55 .55 0 0 1 0-.7z" fill-rule="evenodd" fill="#0dab76"/>
<path d="M150 143.2v22.3M142.2 165.2a.38 .38 0 0 1 .5 .3 .38 .38 0 0 1-.5 .4 .55 .55 0 0 1 0-.7z" fill="none" stroke="#0dab76" stroke-width=".15"/>
<path d="M149.8 165.2a.38 .38 0 0 1 .5 .3 .38 .38 0 0 1-.5 .4 .55 .55 0 0 1 0-.7z" fill-rule="evenodd" fill="#0dab76"/>
<path d="M136.3 39.6v36.6M136.3 72.1h1.5M22 86.3h-1.5v2h-6.1M136.3 92.4v2M41.1 139.1v6.1h5.3M43.3 139.1v2h3.1M149.8 165.2a.38 .38 0 0 1 .5 .3 .38 .38 0 0 1-.5 .4 .55 .55 0 0 1 0-.7zM183.2 184.6h-4.4" fill="none" stroke="#0dab76" stroke-width=".15"/>
<path d="M136.2 71.7a.38 .38 0 0 1 .4 .4 .38 .38 0 0 1-.4 .4 .55 .55 0 0 1 0-.8z" fill-rule="evenodd" fill="#0dab76"/>
<path d="M229.2 27.4v20.3h-6.1M136.2 71.7a.38 .38 0 0 1 .4 .4 .38 .38 0 0 1-.4 .4 .55 .55 0 0 1 0-.8zM14.4 90.4h7.6" fill="none" stroke="#0dab76" stroke-width=".15"/>
<path d="M229.1 47.3a.38 .38 0 0 1 .4 .4 .38 .38 0 0 1-.4 .4 .55 .55 0 0 1 0-.8z" fill-rule="evenodd" fill="#0dab76"/>
<path d="M14.4 39.6h4.6M19 25.4v36.5h4.5M229.2 27.4h6.1M229.1 47.3a.38 .38 0 0 1 .4 .4 .38 .38 0 0 1-.4 .4 .55 .55 0 0 1 0-.8zM229.2 47.7v16.3h3.1M14.4 92.4h6.1v2h1.5" fill="none" stroke="#0dab76" stroke-width=".15"/>
<path d="M18.8 39.2a.38 .38 0 0 1 .5 .4 .38 .38 0 0 1-.5 .4 .55 .55 0 0 1 0-.8z" fill-rule="evenodd" fill="#0dab76"/>
<path d="M18.8 39.2a.38 .38 0 0 1 .5 .4 .38 .38 0 0 1-.5 .4 .55 .55 0 0 1 0-.8zM19 25.4h4.5M244.5 64h24.4v6.1h2.2M247.5 64v4M214 86.3h-1.5v2h-6.1" fill="none" stroke="#0dab76" stroke-width=".15"/>
<path d="M247.4 63.6a.38 .38 0 0 1 .4 .4 .38 .38 0 0 1-.4 .3 .55 .55 0 0 1 0-.7z" fill-rule="evenodd" fill="#0dab76"/>
<path d="M247.5 27.4h21.4v10.1h2.2M256.7 23.3v4.1M247.4 63.6a.38 .38 0 0 1 .4 .4 .38 .38 0 0 1-.4 .3 .55 .55 0 0 1 0-.7zM206.4 90.4h7.6" fill="none" stroke="#0dab76" stroke-width=".15"/>
<path d="M256.5 27a.38 .38 0 0 1 .5 .4 .38 .38 0 0 1-.5 .4 .55 .55 0 0 1 0-.8z" fill-rule="evenodd" fill="#0dab76"/>
<path d="M256.5 27a.38 .38 0 0 1 .5 .4 .38 .38 0 0 1-.5 .4 .55 .55 0 0 1 0-.8zM35.7 61.9h25.9v6.1h9.2M67.7 68v-10.1h29v12.2h3M206.4 92.4h6.1v2h1.5" fill="none" stroke="#0dab76" stroke-width=".15"/>
<path d="M67.6 67.7a.38 .38 0 0 1 .4 .3 .38 .38 0 0 1-.4 .4 .55 .55 0 0 1 0-.7z" fill-rule="evenodd" fill="#0dab76"/>
<path d="M43.3 61.9v4.1M67.6 67.7a.38 .38 0 0 1 .4 .3 .38 .38 0 0 1-.4 .4 .55 .55 0 0 1 0-.7z" fill="none" stroke="#0dab76" stroke-width=".15"/>
<path d="M43.2 61.6a.38 .38 0 0 1 .4 .3 .38 .38 0 0 1-.4 .4 .55 .55 0 0 1 0-.7z" fill-rule="evenodd" fill="#0dab76"/>
<path d="M35.7 25.4h25.9v10.1h10.7M67.7 35.5v-10.1h29v12.1h3M43.2 61.6a.38 .38 0 0 1 .4 .3 .38 .38 0 0 1-.4 .4 .55 .55 0 0 1 0-.7zM206.4 94.4h4.5v2h1.6v2.1h1.5" fill="none" stroke="#0dab76" stroke-width=".15"/>
<path d="M67.6 35.1a.38 .38 0 0 1 .4 .4 .38 .38 0 0 1-.4 .4 .55 .55 0 0 1 0-.8z" fill-rule="evenodd" fill="#0dab76"/>
<path d="M43.3 21.3v4.1M67.6 35.1a.38 .38 0 0 1 .4 .4 .38 .38 0 0 1-.4 .4 .55 .55 0 0 1 0-.8z" fill="none" stroke="#0dab76" stroke-width=".15"/>
<path d="M43.2 25a.38 .38 0 0 1 .4 .4 .38 .38 0 0 1-.4 .3 .55 .55 0 0 1 0-.7z" fill-rule="evenodd" fill="#0dab76"/>
<path d="M43.2 25a.38 .38 0 0 1 .4 .4 .38 .38 0 0 1-.4 .3 .55 .55 0 0 1 0-.7zM34.2 126.9h-1.5v4.1h-1.5M140.7 181.4h12.5" fill="none" stroke="#0dab76" stroke-width=".15"/>
<text font-size="3.6" x="3.5" y="205.4">20-12-2025 12:26 C:\Users\eee\Desktop\SECL Materails\mmc_old.sch (Sheet: 1/1)</text>
<g font-size="1.5" fill="#0dab76">
<text x="9.8" y="13.2">4. Blanking_Circuit</text>
<text x="11.3" y="112.7">6. Voltage_sensing_Circuit</text>
<text x="99.7" y="114.7">7. Reference_Signal_Generator</text>
</g>
<g font-size="1.5" fill="#808080">
<text x="31.2" y="22.8">IC1E</text>
<text x="43.9" y="20.1" transform="rotate(-90 43.9 20.1)">G1_B</text>
<text x="65.2" y="22.1" transform="rotate(-90 65.2 22.1)">5GND</text>
<text x="257.2" y="22.1" transform="rotate(-90 257.2 22.1)">G3_B</text>
<text x="270.9" y="20.1" transform="rotate(-90 270.9 20.1)">5GND</text>
<text x="31.2" y="29.4">4050N</text>
<text x="86.9" y="28.1">+5V</text>
<text x="187.5" y="28.1">+5V</text>
<text x="243" y="24.8">4050N</text>
<text x="75.4" y="30.9">IC10A</text>
<text x="105.8" y="35">IC4A</text>
<text x="108.2" y="30.1">+5V</text>
<text x="122.6" y="35">IC5A</text>
<text x="123.5" y="30.1">+5V</text>
<text x="142.4" y="35">IC7A</text>
<text x="144.8" y="30.1">+5V</text>
<text x="159.1" y="35">IC5B</text>
<text x="175.9" y="33.5">2N1711</text>
<text x="175.9" y="31.5">T1</text>
<text x="243" y="31.4">IC1F</text>
<text x="9.7" y="40.3">G1_C</text>
<text x="56.2" y="38.6" transform="rotate(-90 56.2 38.6)">R29</text>
<text x="59.1" y="38.6" transform="rotate(-90 59.1 38.6)">12kΩ</text>
<text x="60.7" y="36.3" transform="rotate(-90 60.7 36.3)">5GND</text>
<text x="81.1" y="38.1">IC10P</text>
<text x="103.9" y="38.1">IC4P</text>
<text x="105.8" y="41.6">74AC11N</text>
<text x="120.3" y="38.1">IC5P</text>
<text x="122.6" y="41.6">4050N</text>
<text x="140.5" y="38.1">IC7P</text>
<text x="142.4" y="41.6">74AC11N</text>
<text x="159.1" y="41.6">4050N</text>
<text x="170.6" y="40.2">220Ω</text>
<text x="170.6" y="36.4">R37</text>
<text x="263.4" y="40.6" transform="rotate(-90 263.4 40.6)">R31</text>
<text x="266.3" y="40.6" transform="rotate(-90 266.3 40.6)">12kΩ</text>
<text x="267.8" y="38.4" transform="rotate(-90 267.8 38.4)">5GND</text>
<text x="58" y="45.4">C5</text>
<text x="75.4" y="47.7">74LS123N</text>
<text x="108.2" y="46.4">5GND</text>
<text x="123.5" y="46.4">5GND</text>
<text x="146.3" y="46.4">5GND</text>
<text x="190.7" y="42.5">47Ω</text>
<text x="190.8" y="46.3">R38</text>
<text x="198.2" y="44.4">S1_B</text>
<text x="265.2" y="47.4">C11</text>
<text x="30.2" y="48.5" transform="rotate(-90 30.2 48.5)">+5V</text>
<text x="58" y="49.4">470pF</text>
<text x="88.4" y="50.5">5GND</text>
<text x="182.6" y="52.8" transform="rotate(-90 182.6 52.8)">R36</text>
<text x="185.5" y="52.8" transform="rotate(-90 185.5 52.8)">1.2kΩ</text>
<text x="218.4" y="48.4">G2_C</text>
<text x="265.2" y="51.5">470pF</text>
<text x="31.2" y="59.4">IC9A</text>
<text x="174" y="58.6">5GND</text>
<text x="29.3" y="62.4">IC9P</text>
<text x="31.2" y="66">74ALS04N</text>
<text x="65.2" y="62.7" transform="rotate(-90 65.2 62.7)">5GND</text>
<text x="73.8" y="63.5">IC10B</text>
<text x="98.7" y="64.8" transform="rotate(-90 98.7 64.8)">+5V</text>
<text x="175.9" y="66">2N1711</text>
<text x="175.9" y="64">T2</text>
<text x="187.5" y="60.6">+5V</text>
<text x="239.9" y="61.4">IC9B</text>
<text x="44.2" y="71" transform="rotate(-90 44.2 71)">G2_B</text>
<text x="56.2" y="71.1" transform="rotate(-90 56.2 71.1)">R30</text>
<text x="59.1" y="71.1" transform="rotate(-90 59.1 71.1)">12kΩ</text>
<text x="60.7" y="68.8" transform="rotate(-90 60.7 68.8)">5GND</text>
<text x="105.8" y="67.5">IC4B</text>
<text x="122.6" y="67.5">IC3E</text>
<text x="143.9" y="67.5">IC4C</text>
<text x="159.1" y="67.5">IC3F</text>
<text x="170.6" y="68.8">R39</text>
<text x="267.8" y="70.9" transform="rotate(-90 267.8 70.9)">5GND</text>
<text x="58" y="77.9">C10</text>
<text x="105.8" y="74.1">74AC11N</text>
<text x="122.6" y="74.1">4050N</text>
<text x="143.9" y="74.1">74AC11N</text>
<text x="159.1" y="74.1">4050N</text>
<text x="170.6" y="72.7">220Ω</text>
<text x="190.7" y="74.9">47Ω</text>
<text x="198.2" y="76.9">S2_B</text>
<text x="233.8" y="72.1">74ALS04N</text>
<text x="248.4" y="73" transform="rotate(-90 248.4 73)">G4_B</text>
<text x="263.4" y="73.1" transform="rotate(-90 263.4 73.1)">R32</text>
<text x="266.3" y="73.1" transform="rotate(-90 266.3 73.1)">12kΩ</text>
<text x="30.6" y="79.4" transform="rotate(-90 30.6 79.4)">5GND</text>
<text x="58" y="81.9">470pF</text>
<text x="73.8" y="80.2">74LS123N</text>
<text x="132.6" y="82.3" transform="rotate(-90 132.6 82.3)">PTR</text>
<text x="134.4" y="82.3" transform="rotate(-90 134.4 82.3)">IC9D</text>
<text x="139.4" y="82.3" transform="rotate(-90 139.4 82.3)">74ALS04N</text>
<text x="190.8" y="78.8">R53</text>
<text x="265.2" y="83.9">470pF</text>
<text x="265.2" y="79.9">C15</text>
<text x="22.9" y="87">BLOCK</text>
<text x="182.6" y="85.3" transform="rotate(-90 182.6 85.3)">R52</text>
<text x="185.5" y="85.3" transform="rotate(-90 185.5 85.3)">1.2kΩ</text>
<text x="214.9" y="87">G4_B</text>
<text x="22.9" y="91.1">G2_C</text>
<text x="22.9" y="95.1">G1_C</text>
<text x="137.2" y="95.1">BLOCK</text>
<text x="170.9" y="91.1">5GND</text>
<text x="214.9" y="91.1">G3_B</text>
<text x="214.9" y="95.1">G2_B</text>
<text x="9.9" y="98.4">GATE_SIGNAL_FROM_DSP</text>
<text x="214.9" y="99.2">G1_B</text>
<text x="201.7" y="102.4">GATE_SIGNALS_BLANKING</text>
<text x="39.5" y="119.6">R35</text>
<text x="30.9" y="121.5">V_SM</text>
<text x="39.5" y="123.5">75kΩ</text>
<text x="183.1" y="123.6">9GND</text>
<text x="21.8" y="131.7">S2_S4_GND</text>
<text x="99.3" y="127.6">9GND</text>
<text x="227.1" y="134.7">C27</text>
<text x="236.6" y="136.9">C31</text>
<text x="47.3" y="141.9">-15V</text>
<text x="143.3" y="142.9">1uF</text>
<text x="143.3" y="138.8">C22</text>
<text x="151.2" y="140.9">C30</text>
<text x="197.9" y="141.8">C26</text>
<text x="222.1" y="143.4" transform="rotate(-90 222.1 143.4)">POT_OC(+VE)_1</text>
<text x="227.1" y="138.8">1uF</text>
<text x="26.9" y="150">15GND</text>
<text x="30.6" y="146.2" transform="rotate(-90 30.6 146.2)">R9</text>
<text x="31.9" y="146.2" transform="rotate(-90 31.9 146.2)">300 R</text>
<text x="34.9" y="148.9">C28</text>
<text x="42.8" y="150">V_SM_VS</text>
<text x="47.3" y="145.9">+15V</text>
<text x="118.6" y="146">C21</text>
<text x="138.3" y="147.5" transform="rotate(-90 138.3 147.5)">POT_OC(+VE)_2</text>
<text x="197.9" y="145.8">0.1uF</text>
<text x="35.1" y="155.1">1uF</text>
<text x="118.6" y="150">0.1uF</text>
<text x="216.2" y="152.3" transform="rotate(-90 216.2 152.3)">R51</text>
<text x="219" y="152.3" transform="rotate(-90 219 152.3)">120Ω</text>
<text x="35.1" y="161.2">C29</text>
<text x="132.3" y="156.4" transform="rotate(-90 132.3 156.4)">R22</text>
<text x="135.2" y="156.4" transform="rotate(-90 135.2 156.4)">120Ω</text>
<text x="160.1" y="166.2">PTR_LOWER_REF</text>
<text x="189" y="166.2">+9V</text>
<text x="209.4" y="167.6">LM317_I(+VE)_1</text>
<text x="242.4" y="162.2">PTR_UPPER_REF</text>
<text x="105.2" y="170.3">+9V</text>
<text x="125.6" y="171.6">LM317_I(+VE)_2</text>
<text x="134.3" y="177.6">V_SM</text>
<text x="154" y="178.4">V_SM_VS</text>
<text x="133.3" y="182.5">PTR_L</text>
<text x="154.1" y="182.1">PTR_S_L_R</text>
<text x="172.9" y="181.4">PTR_L_UNSCALED</text>
<text x="184.1" y="185.3">PTR_LOWER_REF</text>
<text x="133.2" y="187.4">PTR_U</text>
<text x="154" y="186.1">PTR_UPPER_REF</text>
</g>
<g font-size="1.3" fill="#808080">
<text x="23.8" y="25.1">11</text>
<text x="34.1" y="25.1">12</text>
<text x="235.5" y="27.1">14</text>
<text x="245.9" y="27.1">15</text>
<text x="73.2" y="33.2">1</text>
<text x="73.2" y="35.2">2</text>
<text x="76.8" y="34.1">A</text>
<text x="81.2" y="33.7" transform="rotate(-90 81.2 33.7)">16</text>
<text x="100.7" y="35.2">1</text>
<text x="104.1" y="33.7" transform="rotate(-90 104.1 33.7)">14</text>
<text x="120.9" y="33.7" transform="rotate(-90 120.9 33.7)">1</text>
<text x="137.2" y="35.2">1</text>
<text x="140.6" y="33.7" transform="rotate(-90 140.6 33.7)">14</text>
<text x="72.5" y="39.3">14</text>
<text x="72.5" y="41.3">15</text>
<text x="76.8" y="36.2">B</text>
<text x="76.8" y="40.2">C</text>
<text x="82.1" y="40.2">Q</text>
<text x="85.9" y="39.3">13</text>
<text x="99.9" y="39.3">13</text>
<text x="100.7" y="37.3">2</text>
<text x="107.2" y="37.3">12</text>
<text x="115.9" y="37.3">3</text>
<text x="125.5" y="37.3">2</text>
<text x="136.5" y="39.3">13</text>
<text x="137.2" y="37.3">2</text>
<text x="143.8" y="37.3">12</text>
<text x="152.4" y="37.3">5</text>
<text x="162.1" y="37.3">4</text>
<text x="73.2" y="43.3">3</text>
<text x="76.8" y="44.2">CLR</text>
<text x="76.8" y="42.2">R/C</text>
<text x="81.2" y="42.2" transform="rotate(-90 81.2 42.2)">8</text>
<text x="82.1" y="44.3">Q</text>
<text x="85.9" y="43.3">4</text>
<text x="104.1" y="42.2" transform="rotate(-90 104.1 42.2)">7</text>
<text x="120.9" y="42.2" transform="rotate(-90 120.9 42.2)">8</text>
<text x="140.6" y="42.2" transform="rotate(-90 140.6 42.2)">7</text>
<text x="29.4" y="58" transform="rotate(-90 29.4 58)">14</text>
<text x="24.5" y="61.6">1</text>
<text x="34.1" y="61.6">2</text>
<text x="71.7" y="65.7">9</text>
<text x="233.2" y="63.7">3</text>
<text x="242.8" y="63.7">4</text>
<text x="29.4" y="66.5" transform="rotate(-90 29.4 66.5)">7</text>
<text x="71" y="67.7">10</text>
<text x="71.7" y="71.8">6</text>
<text x="75.2" y="66.6">A</text>
<text x="75.2" y="68.6">B</text>
<text x="84.4" y="71.8">5</text>
<text x="100.7" y="67.7">3</text>
<text x="100.7" y="69.8">4</text>
<text x="100.7" y="71.8">5</text>
<text x="107.2" y="69.8">6</text>
<text x="115.3" y="69.8">11</text>
<text x="125.5" y="69.8">12</text>
<text x="138" y="69.8">10</text>
<text x="138.1" y="71.8">11</text>
<text x="138.7" y="67.7">9</text>
<text x="145.3" y="69.8">8</text>
<text x="151.7" y="69.8">14</text>
<text x="162.1" y="69.8">15</text>
<text x="71.1" y="75.9">11</text>
<text x="71.7" y="73.8">7</text>
<text x="75.2" y="76.8">CLR</text>
<text x="75.2" y="72.7">C</text>
<text x="75.2" y="74.7">R/C</text>
<text x="80.6" y="76.8">Q</text>
<text x="80.6" y="72.7">Q</text>
<text x="84.4" y="75.9">12</text>
<text x="136.1" y="78.4" transform="rotate(-90 136.1 78.4)">8</text>
<text x="14.3" y="88.1">3</text>
<text x="206.2" y="88.1">4</text>
<text x="14.3" y="92.1">1</text>
<text x="14.3" y="90.1">2</text>
<text x="136.1" y="90.9" transform="rotate(-90 136.1 90.9)">9</text>
<text x="206.2" y="94.1">1</text>
<text x="206.2" y="92.1">2</text>
<text x="206.2" y="90.1">3</text>
<text x="35.1" y="126.6">1</text>
<text x="38.7" y="127.6">-HT+HT</text>
<text x="46.3" y="126.6">2</text>
<text x="38.6" y="137.6" transform="rotate(-90 38.6 137.6)">3</text>
<text x="39.2" y="133.2" transform="rotate(-90 39.2 133.2)">M</text>
<text x="40.9" y="137.6" transform="rotate(-90 40.9 137.6)">4</text>
<text x="41.5" y="133.2" transform="rotate(-90 41.5 133.2)">+</text>
<text x="43.1" y="137.6" transform="rotate(-90 43.1 137.6)">5</text>
<text x="43.8" y="133.2" transform="rotate(-90 43.8 133.2)">-</text>
<text x="133" y="136.8" transform="rotate(-90 133 136.8)">3</text>
<text x="214.6" y="134.7">2</text>
<text x="216.8" y="132.7" transform="rotate(-90 216.8 132.7)">3</text>
<text x="34" y="140.8" transform="rotate(-90 34 140.8)">1</text>
<text x="35.9" y="142.9">2</text>
<text x="130.8" y="138.8">2</text>
<text x="133" y="142.2" transform="rotate(-90 133 142.2)">1</text>
<text x="216.8" y="138.1" transform="rotate(-90 216.8 138.1)">1</text>
<text x="34" y="146.2" transform="rotate(-90 34 146.2)">3</text>
<text x="205.2" y="162">IN</text>
<text x="208" y="162">OUT</text>
<text x="121.5" y="166">IN</text>
<text x="124.2" y="166">OUT</text>
<text x="206.7" y="164.9">ADJ</text>
<text x="122.9" y="169">ADJ</text>
<text x="140.6" y="176.2">1</text>
<text x="140.6" y="181.1">1</text>
<text x="140.8" y="185.9">1</text>
<text x="178.7" y="184.3">1</text>
</g>
<g font-size="1.1" fill="#808080">
<text x="82.6" y="35.5" transform="rotate(-90 82.6 35.5)">VCC</text>
<text x="105.5" y="35.5" transform="rotate(-90 105.5 35.5)">VCC</text>
<text x="122.2" y="35.5" transform="rotate(-90 122.2 35.5)">VDD</text>
<text x="142" y="35.5" transform="rotate(-90 142 35.5)">VCC</text>
<text x="82.6" y="42.2" transform="rotate(-90 82.6 42.2)">GND</text>
<text x="105.5" y="42.2" transform="rotate(-90 105.5 42.2)">GND</text>
<text x="122.2" y="42.2" transform="rotate(-90 122.2 42.2)">VSS</text>
<text x="142" y="42.2" transform="rotate(-90 142 42.2)">GND</text>
<text x="30.8" y="59.9" transform="rotate(-90 30.8 59.9)">VCC</text>
<text x="30.8" y="66.6" transform="rotate(-90 30.8 66.6)">GND</text>
</g>
<g font-size="1.1" fill="#c90d0c">
<text x="151.4" y="142.1" transform="rotate(-90 151.4 142.1)">+</text>
<text x="236.7" y="138" transform="rotate(-90 236.7 138)">+</text>
<text x="37.5" y="150.8">+</text>
</g>
</svg>
